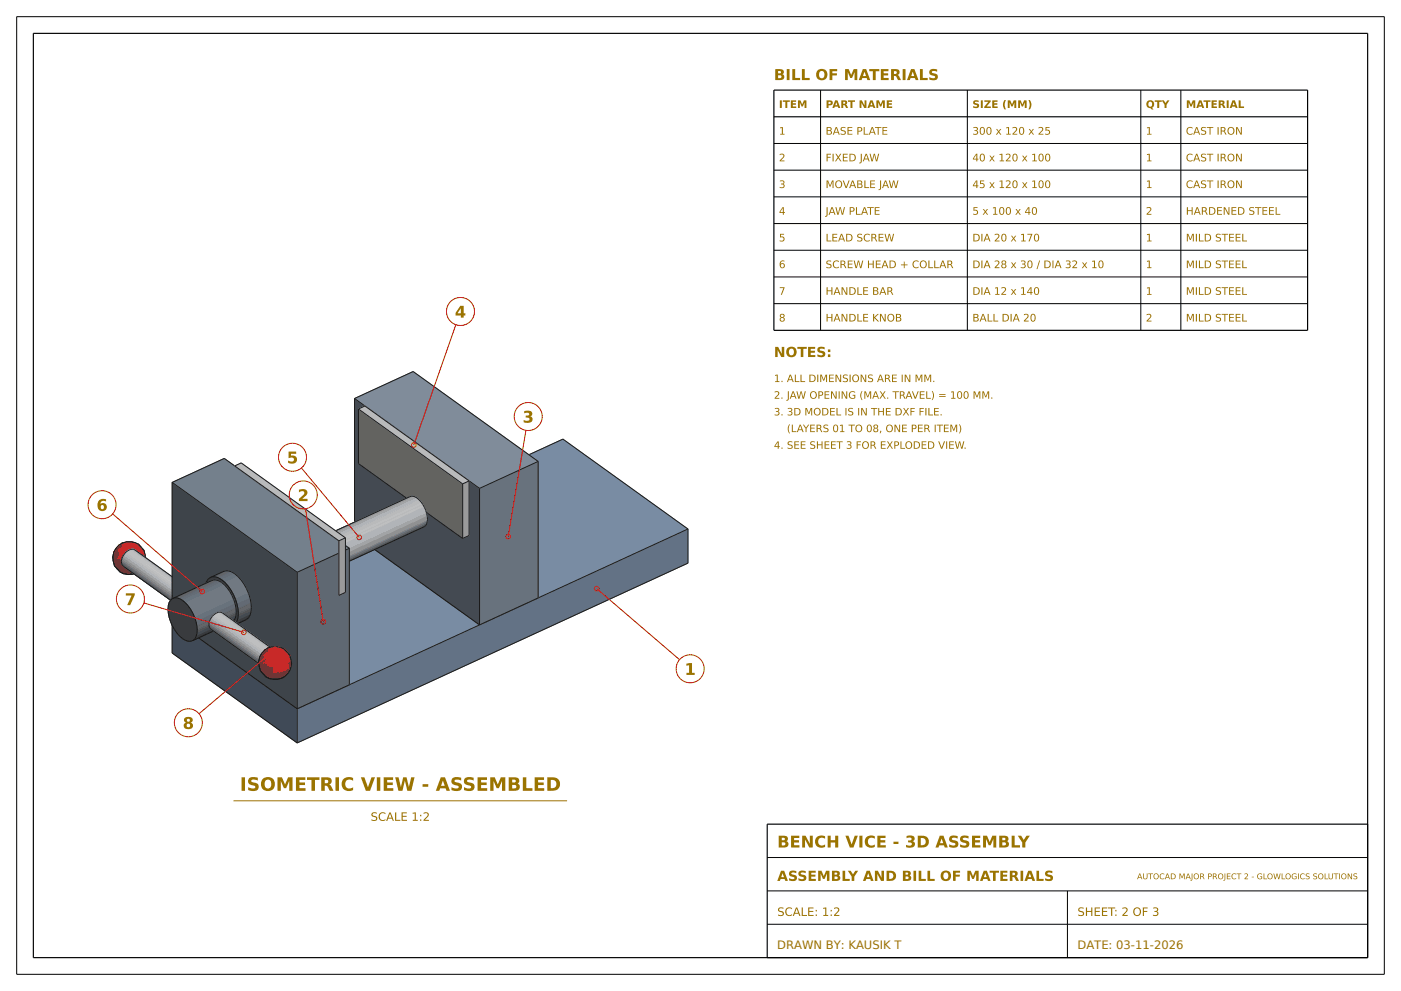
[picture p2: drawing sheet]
<svg xmlns="http://www.w3.org/2000/svg" width="420mm" height="297mm" viewBox="0 0 420 297" stroke-linecap="round" stroke-linejoin="round" font-family="sans-serif">
<path d="M51.6 185.5l37.5 26.9v10.2l-37.5-26.9z" fill="#404a57" stroke="#404a57" stroke-width=".3"/>
<path d="M89.1 212.4l117.1-53.9v10.3l-117.1 53.8z" fill="#637285" stroke="#637285" stroke-width=".3"/>
<path d="M51.6 185.5l117.2-53.9 37.4 26.9-117.1 53.9z" fill="#798ca3" stroke="#798ca3" stroke-width=".3"/>
<g fill="none" stroke="#1a1a1a" stroke-width=".3">
<path d="M106.3 119.4l37.5 27M106.3 119.4v40.9l37.5 27v-40.9M106.3 119.4l17.6-8 37.4 26.9M70.4 139.6l1.9-.9 31.2 22.5M107.5 122.6l31.2 22.4M107.5 122.6v16.3l31.2 22.5M109.4 121.7l-1.9 .9M161.3 138.3v40.9M161.3 138.3l-17.5 8.1M51.6 144.6v51.1l37.5 26.9M51.6 144.6l37.5 26.9M51.6 144.6l15.6-7.2 37.5 26.9"/>
<path d="M138.7 145v16.4M138.7 145l1.9-.9v16.4l-1.9 .9M206.2 158.5l-37.4-26.9-117.2 53.9 37.5 26.9M206.2 158.5v10.3l-117.1 53.8M206.2 158.5l-117.1 53.9M51.7 179.4a3.3 3.3 0 0 1 3.9 1.3 11.3 11.3 0 0 1 3.2 10.1l-1 1.2M51.7 179.4l11.7-5.4a3.3 3.3 0 0 1 3.9 1.3 11.3 11.3 0 0 1 3.2 10.1l-1 1.2-11.7 5.4M51.7 179.4a5 5 0 0 0-1 5.6 9.8 9.8 0 0 0 5.7 7.2l1.4-.2M57.9 177.3a2.95 2.95 0 0 1-.8 4.4l-1.3 .8-1.2-.2M57.9 177.3l-17.5-12.5a3.4 3.4 0 0 0-4 3.1v.9l.7 1 17.5 12.5M57.9 177.3a3.4 3.4 0 0 0-4 3.1v1l.7 .9M62.9 173.1a3.3 3.3 0 0 1 3.6 .6 13.5 13.5 0 0 1 4.9 11.4l-.3 1-1.1 1.4"/>
<path d="M62.9 173.1l3.9-1.8a3.3 3.3 0 0 1 3.6 .7 13.5 13.5 0 0 1 4.9 11.3l-.8 1.8-.6 .6-3.9 1.8M62.9 173.1a5.8 5.8 0 0 0-1.1 6.4 12.8 12.8 0 0 0 5.6 7.9l1.8 .3 .8-.2M83.8 166.8a2.96 2.96 0 0 1 3.4 1.6 7.7 7.7 0 0 1 1.7 6.6l-.7 .8M83.8 166.8l39-17.9a2.96 2.96 0 0 1 3.4 1.5 7.7 7.7 0 0 1 1.7 6.6l-.7 .8-39 18M83.8 166.8a3.6 3.6 0 0 0-.7 4 7 7 0 0 0 4.1 5.2l1-.2M89.1 171.5v51.1M101.6 162.1l1.9-.9v16.4l-1.9 .8zM104.7 164.3v40.9l-15.6 7.2M104.7 164.3l-15.6 7.2M84.1 196.2l-17.5-12.6a3.4 3.4 0 0 0-3.9 3.1v1l.6 .9 17.5 12.6M84.1 196.2a2.95 2.95 0 0 1-.7 4.4l-1.4 .7-1.2-.1M84.1 196.2a3.4 3.4 0 0 0-3.9 3.1v.9l.6 1"/>
<circle cx="38.7" cy="167.3" r="5"/>
<circle cx="82.4" cy="198.7" r="5"/>
</g>
<path d="M106.3 119.4l37.5 27v40.9l-37.5-27z" fill="#444a52" stroke="#444a52" stroke-width=".3"/>
<path d="M143.8 146.4l17.5-8.1v40.9l-17.5 8.1z" fill="#68727d" stroke="#68727d" stroke-width=".3"/>
<path d="M106.3 119.4l17.6-8 37.4 26.9-17.5 8.1z" fill="#808c9a" stroke="#808c9a" stroke-width=".3"/>
<path d="M107.5 122.6l31.2 22.4v16.4l-31.2-22.5z" fill="#636360" stroke="#636360" stroke-width=".3"/>
<g fill="#989894" stroke="#989894" stroke-width=".3">
<path d="M138.7 145l1.9-.9v16.4l-1.9 .9z"/>
<path d="M101.6 162.1l1.9-.9v16.4l-1.9 .8z"/>
</g>
<g fill="#babab6" stroke="#babab6" stroke-width=".3">
<path d="M107.5 122.6l1.9-.9 31.2 22.4-1.9 .9z"/>
<path d="M70.4 139.6l1.9-.9 31.2 22.5-1.9 .9z"/>
</g>
<path d="M89.1 173.6l39-18v.8l-39.1 17.9z" fill="#808489" stroke="#808489" stroke-width=".3"/>
<g fill="#595b5f" stroke="#595b5f" stroke-width=".3">
<path d="M86 171.3l3.1 2.3-.1 .7z"/>
<path d="M86 171.3l3 3-.1 .7z"/>
<path d="M86 171.3l2.9 3.7-.3 .5z"/>
<path d="M86 171.3l2.6 4.2-.4 .3z"/>
<path d="M86 171.3l2.2 4.5-.5 .2z"/>
<path d="M86 171.3l1.7 4.7h-.5z"/>
<path d="M86 171.3l1.2 4.7-.6-.2z"/>
<path d="M86 171.3l.6 4.5-.6-.4z"/>
<path d="M86 171.3v4.1l-.6-.5z"/>
<path d="M86 171.3l-.6 3.6-.6-.7z"/>
<path d="M86 171.3l-1.2 2.9-.6-.7z"/>
<path d="M83.8 172.6l2.2-1.3-1.8 2.2z"/>
<path d="M83.4 171.7l2.6-.4-2.2 1.3z"/>
<path d="M83.1 170.8l2.9 .5-2.6 .4z"/>
<path d="M82.9 169.9l3.1 1.4-2.9-.5z"/>
<path d="M82.9 169.1l3.1 2.2-3.1-1.4z"/>
<path d="M82.9 168.3l3.1 3-3.1-2.2z"/>
<path d="M83.1 167.7l2.9 3.6-3.1-3z"/>
<path d="M83.4 167.2l2.6 4.1-2.9-3.6z"/>
<path d="M83.4 167.2l.4-.4 2.2 4.5z"/>
<path d="M83.8 166.8l.4-.1 1.8 4.6z"/>
<path d="M84.2 166.7h.6l1.2 4.6z"/>
<path d="M84.8 166.7l.6 .2 .6 4.4z"/>
<path d="M85.4 166.9l.6 .3v4.1z"/>
<path d="M86 167.2l.6 .5-.6 3.6z"/>
<path d="M86.6 167.7l.6 .7-1.2 2.9z"/>
<path d="M87.2 168.4l.5 .8-1.7 2.1z"/>
<path d="M87.7 169.2l.5 .8-2.2 1.3z"/>
<path d="M86 171.3l2.2-1.3 .4 .9z"/>
<path d="M86 171.3l2.6-.4 .3 .9z"/>
<path d="M86 171.3l2.9 .5 .1 .9z"/>
<path d="M86 171.3l3 1.4 .1 .9z"/>
</g>
<path d="M89 174.3l39.1-17.9-.2 .6-39 18z" fill="#6e7175" stroke="#6e7175" stroke-width=".3"/>
<path d="M88.9 175l39-18-.3 .5-39 18z" fill="#5a5d61" stroke="#5a5d61" stroke-width=".3"/>
<path d="M88.2 175.8l39.4-18.3z" fill="#535558" stroke="#535558" stroke-width=".3"/>
<path d="M83.8 166.8l39.5-18.1z" fill="#72757a" stroke="#72757a" stroke-width=".3"/>
<path d="M84.2 166.7l39.1-18h.5l-39 18z" fill="#84888d" stroke="#84888d" stroke-width=".3"/>
<path d="M84.8 166.7l39-18 .6 .2-39 18z" fill="#94989f" stroke="#94989f" stroke-width=".3"/>
<path d="M85.4 166.9l39-18 .6 .4-39 17.9z" fill="#a2a6ad" stroke="#a2a6ad" stroke-width=".3"/>
<path d="M86 167.2l39-17.9 .6 .5-39 17.9z" fill="#adb1b9" stroke="#adb1b9" stroke-width=".3"/>
<path d="M86.6 167.7l39-17.9 .6 .6-39 18z" fill="#b4b9c0" stroke="#b4b9c0" stroke-width=".3"/>
<path d="M87.2 168.4l39-18 .6 .8-39.1 18z" fill="#b7bcc4" stroke="#b7bcc4" stroke-width=".3"/>
<path d="M87.7 169.2l39.1-18 .4 .9-39 17.9z" fill="#b7bcc3" stroke="#b7bcc3" stroke-width=".3"/>
<path d="M88.2 170l39-17.9 .4 .8-39 18z" fill="#b2b7bf" stroke="#b2b7bf" stroke-width=".3"/>
<path d="M88.6 170.9l39-18 .3 1-39 17.9z" fill="#aaafb6" stroke="#aaafb6" stroke-width=".3"/>
<path d="M88.9 171.8l39-17.9 .2 .9-39.1 17.9z" fill="#9fa4aa" stroke="#9fa4aa" stroke-width=".3"/>
<path d="M89 172.7l39.1-17.9v.8l-39 18z" fill="#91959b" stroke="#91959b" stroke-width=".3"/>
<g fill="#5a1917" stroke="#5a1917" stroke-width=".3">
<path d="M35.1 170.5l1.4 .7 .5 .7-1-.5z"/>
<path d="M36.5 171.2l1.7 .3 .1 .7-1.3-.3z"/>
<path d="M38.2 171.5l1.8-.1-.3 .7-1.4 .1z"/>
<path d="M40 171.4l1.6-.5-.7 .9-1.2 .3z"/>
<path d="M41.6 170.9l1.2-.8-1.9 1.7z"/>
<path d="M33.9 168.1l.9 1 .3 1.4-.8-.9z"/>
<path d="M34.8 169.1l1.5 .7 .2 1.4-1.4-.7z"/>
<path d="M34.1 165.4l.2 1-.4 1.7-.1-1.1z"/>
<path d="M78.9 201.9l1.3 .7 .6 .8-1.1-.5z"/>
<path d="M80.2 202.6l1.8 .3 .1 .7-1.3-.2z"/>
<path d="M82 202.9l1.8-.1-.4 .7-1.3 .1z"/>
<path d="M83.8 202.8l1.6-.5-.7 .9-1.3 .3z"/>
<path d="M85.4 202.3l1.1-.7-1.8 1.6z"/>
<path d="M77.7 199.5l.9 1 .3 1.4-.9-.9z"/>
<path d="M78.6 200.5l1.5 .7 .1 1.4-1.3-.7z"/>
<path d="M77.9 196.8l.1 1.1-.3 1.6-.2-1.1z"/>
</g>
<g fill="#6d1f1c" stroke="#6d1f1c" stroke-width=".3">
<path d="M36.3 169.8l1.9 .3v1.4l-1.7-.3z"/>
<path d="M80.1 201.2l1.8 .4 .1 1.3-1.8-.3z"/>
</g>
<g fill="#7b2320" stroke="#7b2320" stroke-width=".3">
<path d="M38.2 170.1l1.9-.1-.1 1.4-1.8 .1z"/>
<path d="M81.9 201.6l2-.1-.1 1.3-1.8 .1z"/>
</g>
<g fill="#822521" stroke="#822521" stroke-width=".3">
<path d="M40.1 170l1.8-.5-.3 1.4-1.6 .5z"/>
<path d="M83.9 201.5l1.7-.6-.2 1.4-1.6 .5z"/>
</g>
<g fill="#7f2421" stroke="#7f2421" stroke-width=".3">
<path d="M41.9 169.5l1.2-.8-.3 1.4-1.2 .8z"/>
<path d="M85.6 200.9l1.2-.8-.3 1.5-1.1 .7z"/>
</g>
<g fill="#74211e" stroke="#74211e" stroke-width=".3">
<path d="M43.7 167.6l-.4 1.5-.5 1 .3-1.4z"/>
<path d="M87.4 199l-.3 1.6-.6 1 .3-1.5z"/>
</g>
<g fill="#671d1a" stroke="#671d1a" stroke-width=".3">
<path d="M34.3 166.4l.8 1-.3 1.7-.9-1z"/>
<path d="M78 197.9l.9 .9-.3 1.7-.9-1z"/>
</g>
<g fill="#7d2320" stroke="#7d2320" stroke-width=".3">
<path d="M35.1 167.4l1.4 .6-.2 1.8-1.5-.7z"/>
<path d="M78.9 198.8l1.3 .7-.1 1.7-1.5-.7z"/>
</g>
<g fill="#912925" stroke="#912925" stroke-width=".3">
<path d="M36.5 168l1.7 .3v1.8l-1.9-.3z"/>
<path d="M80.2 199.5l1.8 .3-.1 1.8-1.8-.4z"/>
</g>
<g fill="#9f2d29" stroke="#9f2d29" stroke-width=".3">
<path d="M38.2 168.3h1.8l.1 1.7-1.9 .1z"/>
<path d="M82 199.8l1.8-.1 .1 1.8-2 .1z"/>
</g>
<g fill="#a52f2a" stroke="#a52f2a" stroke-width=".3">
<path d="M40 168.3l1.6-.5 .3 1.7-1.8 .5z"/>
<path d="M83.8 199.7l1.6-.5 .2 1.7-1.7 .6z"/>
</g>
<g fill="#a22e2a" stroke="#a22e2a" stroke-width=".3">
<path d="M41.6 167.8l1.2-.8 .3 1.7-1.2 .8z"/>
<path d="M42.1 163.8l1.1 1.2 .1 1-1-1.4z"/>
<path d="M85.4 199.2l1.1-.8 .3 1.7-1.2 .8z"/>
<path d="M85.9 195.2l1 1.2 .2 1-1.1-1.4z"/>
</g>
<g fill="#972b27" stroke="#972b27" stroke-width=".3">
<path d="M43.3 166l.4 1.6-.6 1.1-.3-1.7z"/>
<path d="M87.1 197.4l.3 1.6-.6 1.1-.3-1.7z"/>
</g>
<g fill="#852622" stroke="#852622" stroke-width=".3">
<path d="M43.2 165l.5 2.6z"/>
<path d="M86.9 196.4l.5 2.6z"/>
</g>
<g fill="#661d1a" stroke="#661d1a" stroke-width=".3">
<path d="M35.6 163.4l-1.5 2 .6-1z"/>
<path d="M79.4 194.8l-1.5 2 .5-.9z"/>
</g>
<g fill="#76211e" stroke="#76211e" stroke-width=".3">
<path d="M35.2 164.2l.1 .7-1 1.5-.2-1z"/>
<path d="M79 195.6l.1 .8-1.1 1.5-.1-1.1z"/>
</g>
<g fill="#882623" stroke="#882623" stroke-width=".3">
<path d="M35.3 164.9l.7 .8-.9 1.7-.8-1z"/>
<path d="M37.8 162.4h1.3z"/>
<path d="M79.1 196.4l.6 .7-.8 1.7-.9-.9z"/>
<path d="M81.5 193.9l1.4-.1z"/>
</g>
<g fill="#9b2c28" stroke="#9b2c28" stroke-width=".3">
<path d="M36 165.7l1 .5-.5 1.8-1.4-.6z"/>
<path d="M39.7 162.5l.7 .1 1.1 .5z"/>
<path d="M79.7 197.1l1.1 .5-.6 1.9-1.3-.7z"/>
<path d="M83.4 194h.8l1 .5z"/>
</g>
<g fill="#ac312c" stroke="#ac312c" stroke-width=".3">
<path d="M37 166.2l1.3 .2-.1 1.9-1.7-.3z"/>
<path d="M38.9 162.4l.8 .1-1 .7z"/>
<path d="M80.8 197.6l1.3 .2-.1 2-1.8-.3z"/>
<path d="M82.7 193.8l.7 .2-.9 .6z"/>
</g>
<g fill="#b8342f" stroke="#b8342f" stroke-width=".3">
<path d="M38.3 166.4l1.4-.1 .3 2h-1.8z"/>
<path d="M82.1 197.8h1.3l.4 1.9-1.8 .1z"/>
</g>
<g fill="#bd3531" stroke="#bd3531" stroke-width=".3">
<path d="M39.7 166.3l1.2-.3 .7 1.8-1.6 .5z"/>
<path d="M83.4 197.8l1.3-.4 .7 1.8-1.6 .5z"/>
</g>
<g fill="#bb3530" stroke="#bb3530" stroke-width=".3">
<path d="M40.9 166l.9-.6 1 1.6-1.2 .8z"/>
<path d="M37.8 164.5l.7 .1-.2 1.8-1.3-.2z"/>
<path d="M38.7 163.2l-.2 1.4-.7-.1z"/>
<path d="M84.7 197.4l.9-.6 .9 1.6-1.1 .8z"/>
<path d="M81.5 195.9l.8 .1-.2 1.8-1.3-.2z"/>
<path d="M82.5 194.6l-.2 1.4-.8-.1z"/>
</g>
<g fill="#b2322e" stroke="#b2322e" stroke-width=".3">
<path d="M42.3 164.6l1 1.4-.5 1-1-1.6z"/>
<path d="M86 196l1.1 1.4-.6 1-.9-1.6z"/>
</g>
<g fill="#902925" stroke="#902925" stroke-width=".3">
<path d="M41.5 163.1l1.7 1.9z"/>
<path d="M38.9 162.4l1.5 .2z"/>
<path d="M85.2 194.5l1.7 1.9z"/>
<path d="M82.7 193.8l1.5 .2z"/>
</g>
<g fill="#842522" stroke="#842522" stroke-width=".3">
<path d="M36.5 162.8l1.7-.4z"/>
<path d="M80.3 194.2l1.6-.3z"/>
</g>
<g fill="#862622" stroke="#862622" stroke-width=".3">
<path d="M35.6 163.4l.9-.6 1-.2z"/>
<path d="M79.4 194.8l.9-.6 1-.1z"/>
</g>
<g fill="#8c2824" stroke="#8c2824" stroke-width=".3">
<path d="M35.6 163.4l1.5-.4-.3 .4-1.6 .8z"/>
<path d="M79.4 194.8l1.4-.4-.2 .4-1.6 .8z"/>
</g>
<g fill="#972a27" stroke="#972a27" stroke-width=".3">
<path d="M35.2 164.2l1.6-.8 .1 .4-1.6 1.1z"/>
<path d="M79 195.6l1.6-.8v.4l-1.5 1.2z"/>
</g>
<g fill="#a32e2a" stroke="#a32e2a" stroke-width=".3">
<path d="M35.3 164.9l1.6-1.1 .3 .4-1.2 1.5z"/>
<path d="M79.1 196.4l1.5-1.2 .4 .4-1.3 1.5z"/>
</g>
<g fill="#b0322d" stroke="#b0322d" stroke-width=".3">
<path d="M37.2 164.2l.6 .3-.8 1.7-1-.5z"/>
<path d="M38.7 163.2l1-.7 .5 .3z"/>
<path d="M81 195.6l.5 .3-.7 1.7-1.1-.5z"/>
<path d="M82.5 194.6l.9-.6 .6 .2z"/>
</g>
<g fill="#c33732" stroke="#c33732" stroke-width=".3">
<path d="M38.5 164.6h.8l.4 1.7-1.4 .1z"/>
<path d="M82.3 196h.7l.4 1.8h-1.3z"/>
</g>
<g fill="#c73833" stroke="#c73833" stroke-width=".3">
<path d="M39.3 164.6l.6-.2 1 1.6-1.2 .3z"/>
<path d="M83 196l.7-.2 1 1.6-1.3 .4z"/>
</g>
<g fill="#c53833" stroke="#c53833" stroke-width=".3">
<path d="M39.9 164.4l.5-.4 1.4 1.4-.9 .6z"/>
<path d="M83.7 195.8l.4-.3 1.5 1.3-.9 .6z"/>
</g>
<g fill="#bf3631" stroke="#bf3631" stroke-width=".3">
<path d="M40.6 163.6l1.7 1-.5 .8-1.4-1.4z"/>
<path d="M38.7 163.2l1.2 1.2-.6 .2z"/>
<path d="M38.7 163.2l1.7 .8-.5 .4z"/>
<path d="M84.4 195l1.6 1-.4 .8-1.5-1.3z"/>
<path d="M82.5 194.6l1.2 1.2-.7 .2z"/>
<path d="M82.5 194.6l1.6 .9-.4 .3z"/>
</g>
<g fill="#b5332e" stroke="#b5332e" stroke-width=".3">
<path d="M40.6 163.2l1.5 .6 .2 .8-1.7-1z"/>
<path d="M38.7 163.2l1.5-.4 .4 .4z"/>
<path d="M84.3 194.6l1.6 .6 .1 .8-1.6-1z"/>
<path d="M82.5 194.6l1.5-.4 .3 .4z"/>
</g>
<g fill="#a82f2b" stroke="#a82f2b" stroke-width=".3">
<path d="M40.2 162.8l1.3 .3 .6 .7-1.5-.6z"/>
<path d="M37.5 162.6l.7-.2 .5 .8z"/>
<path d="M84 194.2l1.2 .3 .7 .7-1.6-.6z"/>
<path d="M81.3 194.1l.6-.2 .6 .7z"/>
</g>
<g fill="#a9302b" stroke="#a9302b" stroke-width=".3">
<path d="M38.2 162.4h.7l-.2 .8z"/>
<path d="M37.1 163l.4-.4 1.2 .6z"/>
<path d="M81.9 193.9l.8-.1-.2 .8z"/>
<path d="M80.8 194.4l.5-.3 1.2 .5z"/>
</g>
<g fill="#ab302c" stroke="#ab302c" stroke-width=".3">
<path d="M37.1 163l1.6 .2-1.9 .2z"/>
<path d="M80.8 194.4l1.7 .2-1.9 .2z"/>
</g>
<g fill="#ae312d" stroke="#ae312d" stroke-width=".3">
<path d="M36.8 163.4l1.9-.2-1.8 .6z"/>
<path d="M80.6 194.8l1.9-.2-1.9 .6z"/>
</g>
<g fill="#b3322e" stroke="#b3322e" stroke-width=".3">
<path d="M36.9 163.8l1.8-.6-1.5 1z"/>
<path d="M80.6 195.2l1.9-.6-1.5 1z"/>
</g>
<g fill="#b7342f" stroke="#b7342f" stroke-width=".3">
<path d="M37.2 164.2l1.5-1-.9 1.3z"/>
<path d="M81 195.6l1.5-1-1 1.3z"/>
</g>
<g fill="#be3631" stroke="#be3631" stroke-width=".3">
<path d="M38.7 163.2l.6 1.4h-.8z"/>
<path d="M82.5 194.6l.5 1.4h-.7z"/>
</g>
<g fill="#bd3530" stroke="#bd3530" stroke-width=".3">
<path d="M38.7 163.2l1.9 .4-.2 .4z"/>
<path d="M82.5 194.6l1.9 .4-.3 .5z"/>
</g>
<g fill="#b9342f" stroke="#b9342f" stroke-width=".3">
<path d="M38.7 163.2h1.9v.4z"/>
<path d="M82.5 194.6h1.8l.1 .4z"/>
</g>
<g fill="#9c9ea1" stroke="#9c9ea1" stroke-width=".3">
<path d="M56.2 179.8l2.4-1-.1 .5z"/>
<path d="M56.2 179.8l2.3-.5-.1 .5z"/>
<path d="M56.2 179.8h2.2l-.2 .5z"/>
<path d="M56.2 179.8l2 .5-.3 .5z"/>
<path d="M56.2 179.8l1.7 1-.4 .5z"/>
<path d="M56.2 179.8l1.3 1.5-.4 .4z"/>
<path d="M56.2 179.8l.9 1.9-.4 .3z"/>
<path d="M56.2 179.8l.5 2.2-.5 .3z"/>
<path d="M56.2 179.8v2.5l-.4 .2z"/>
<path d="M56.2 179.8l-.4 2.7h-.5z"/>
<path d="M56.2 179.8l-.9 2.7h-.4z"/>
<path d="M56.2 179.8l-1.3 2.7-.3-.2z"/>
<path d="M56.2 179.8l-1.6 2.5-.3-.2z"/>
<path d="M54.1 181.8l2.1-2-1.9 2.3z"/>
<path d="M53.9 181.4l2.3-1.6-2.1 2z"/>
<path d="M53.9 180.9l2.3-1.1-2.3 1.6z"/>
<path d="M53.9 180.4l2.3-.6-2.3 1.1z"/>
<path d="M54.1 179.9l2.1-.1-2.3 .6z"/>
<path d="M54.3 179.4l1.9 .4-2.1 .1z"/>
<path d="M54.6 178.9l1.6 .9-1.9-.4z"/>
<path d="M54.9 178.4l1.3 1.4-1.6-.9z"/>
<path d="M55.3 178l.9 1.8-1.3-1.4z"/>
<path d="M55.3 178l.5-.4 .4 2.2z"/>
<path d="M55.8 177.6l.4-.2v2.4z"/>
<path d="M56.2 177.4l.5-.2-.5 2.6z"/>
<path d="M56.7 177.2h.4l-.9 2.6z"/>
<path d="M57.1 177.2h.4l-1.3 2.6z"/>
<path d="M57.5 177.2l.4 .1-1.7 2.5z"/>
<path d="M57.9 177.3l.3 .3-2 2.2z"/>
<path d="M58.2 177.6l.2 .3-2.2 1.9z"/>
<path d="M56.2 179.8l2.2-1.9 .1 .4z"/>
<path d="M56.2 179.8l2.3-1.5 .1 .5z"/>
<path d="M82.5 198.7l2.3-1.1v.5z"/>
<path d="M82.5 198.7l2.3-.6-.2 .5z"/>
<path d="M82.5 198.7l2.1-.1-.2 .6z"/>
<path d="M82.5 198.7l1.9 .5-.3 .5z"/>
<path d="M82.5 198.7l1.6 1-.3 .4z"/>
<path d="M82.5 198.7l1.3 1.4-.4 .5z"/>
<path d="M82.5 198.7l.9 1.9-.5 .3z"/>
<path d="M82.5 198.7l.4 2.2-.4 .3z"/>
<path d="M82.5 198.7v2.5l-.5 .1z"/>
<path d="M82.5 198.7l-.5 2.6-.4 .1z"/>
<path d="M82.5 198.7l-.9 2.7-.4-.1z"/>
<path d="M82.5 198.7l-1.3 2.6-.4-.1z"/>
<path d="M82.5 198.7l-1.7 2.5-.3-.2z"/>
<path d="M80.3 200.6l2.2-1.9-2 2.3z"/>
<path d="M80.2 200.2l2.3-1.5-2.2 1.9z"/>
<path d="M80.1 199.8l2.4-1.1-2.3 1.5z"/>
<path d="M80.2 199.3l2.3-.6-2.4 1.1z"/>
<path d="M80.3 198.8l2.2-.1-2.3 .6z"/>
<path d="M80.5 198.2l2 .5-2.2 .1z"/>
<path d="M80.8 197.7l1.7 1-2-.5z"/>
<path d="M81.2 197.3l1.3 1.4-1.7-1z"/>
<path d="M81.6 196.8l.9 1.9-1.3-1.4z"/>
<path d="M81.6 196.8l.4-.3 .5 2.2z"/>
<path d="M82 196.5l.5-.3v2.5z"/>
<path d="M82.5 196.2l.4-.1-.4 2.6z"/>
<path d="M82.9 196.1l.5-.1-.9 2.7z"/>
<path d="M83.4 196l.4 .1-1.3 2.6z"/>
<path d="M83.8 196.1l.3 .1-1.6 2.5z"/>
<path d="M84.1 196.2l.3 .2-1.9 2.3z"/>
<path d="M84.4 196.4l.2 .4-2.1 1.9z"/>
<path d="M82.5 198.7l2.1-1.9 .2 .4z"/>
<path d="M82.5 198.7l2.3-1.5v.4z"/>
</g>
<g fill="#5e5f62" stroke="#5e5f62" stroke-width=".3">
<path d="M36.8 169.5l17.8 12.8z"/>
<path d="M36.6 169.2l17.7 12.9z"/>
<path d="M36.4 168.8l17.5 12.6 .2 .4-17.5-12.6z"/>
<path d="M36.4 168.4l17.5 12.5v.5l-17.5-12.6z"/>
<path d="M63 188.4l17.8 12.8z"/>
<path d="M62.8 188.1l17.7 12.9z"/>
<path d="M62.7 187.7l17.5 12.5 .1 .4-17.5-12.5z"/>
<path d="M62.6 187.2l17.5 12.6 .1 .4-17.5-12.5z"/>
</g>
<g fill="#6f7073" stroke="#6f7073" stroke-width=".3">
<path d="M36.4 167.9l17.5 12.5v.5l-17.5-12.5z"/>
<path d="M62.7 186.7l17.5 12.6-.1 .5-17.5-12.6z"/>
</g>
<g fill="#818386" stroke="#818386" stroke-width=".3">
<path d="M36.6 167.3l17.5 12.6-.2 .5-17.5-12.5z"/>
<path d="M62.8 186.2l17.5 12.6-.1 .5-17.5-12.6z"/>
</g>
<g fill="#929498" stroke="#929498" stroke-width=".3">
<path d="M36.8 166.8l17.5 12.6-.2 .5-17.5-12.6z"/>
<path d="M63 185.7l17.5 12.5-.2 .6-17.5-12.6z"/>
</g>
<g fill="#a1a3a7" stroke="#a1a3a7" stroke-width=".3">
<path d="M37.1 166.3l17.5 12.6-.3 .5-17.5-12.6z"/>
<path d="M63.3 185.2l17.5 12.5-.3 .5-17.5-12.5z"/>
</g>
<g fill="#aeb0b4" stroke="#aeb0b4" stroke-width=".3">
<path d="M37.4 165.8l17.5 12.6-.3 .5-17.5-12.6z"/>
<path d="M63.7 184.7l17.5 12.6-.4 .4-17.5-12.5z"/>
</g>
<g fill="#b7b9be" stroke="#b7b9be" stroke-width=".3">
<path d="M37.8 165.4l17.5 12.6-.4 .4-17.5-12.6z"/>
<path d="M64.1 184.3l17.5 12.5-.4 .5-17.5-12.6z"/>
</g>
<g fill="#bdbfc4" stroke="#bdbfc4" stroke-width=".3">
<path d="M37.8 165.4l.5-.3 17.5 12.5-.5 .4z"/>
<path d="M64.1 184.3l.4-.4 17.5 12.6-.4 .3z"/>
</g>
<g fill="#bfc1c6" stroke="#bfc1c6" stroke-width=".3">
<path d="M38.3 165.1l.4-.3 17.5 12.6-.4 .2z"/>
<path d="M64.5 183.9l.5-.2 17.5 12.5-.5 .3z"/>
</g>
<g fill="#bec0c5" stroke="#bec0c5" stroke-width=".3">
<path d="M38.7 164.8l.5-.1 17.5 12.5-.5 .2z"/>
<path d="M65 183.7l.4-.2 17.5 12.6-.4 .1z"/>
</g>
<g fill="#b9bbbf" stroke="#b9bbbf" stroke-width=".3">
<path d="M39.2 164.7l.4-.1 17.5 12.6h-.4z"/>
<path d="M65.4 183.5h.5l17.5 12.5-.5 .1z"/>
</g>
<g fill="#b0b2b6" stroke="#b0b2b6" stroke-width=".3">
<path d="M39.6 164.6h.4l17.5 12.6h-.4z"/>
<path d="M65.9 183.5h.4l17.5 12.6-.4-.1z"/>
</g>
<g fill="#a4a6aa" stroke="#a4a6aa" stroke-width=".3">
<path d="M40 164.6l17.9 12.7z"/>
<path d="M66.3 183.5l17.8 12.7z"/>
</g>
<path d="M51.6 144.6l37.5 26.9v40.9l-37.5-26.9z" fill="#3e444a" stroke="#3e444a" stroke-width=".3"/>
<path d="M89.1 171.5l15.6-7.2v40.9l-15.6 7.2z" fill="#5f6872" stroke="#5f6872" stroke-width=".3"/>
<path d="M51.6 144.6l15.6-7.2 37.5 26.9-15.6 7.2z" fill="#74808c" stroke="#74808c" stroke-width=".3"/>
<g fill="#50555d" stroke="#50555d" stroke-width=".3">
<path d="M71.5 183.9l3.9-1.8-.1 1.2-3.9 1.8z"/>
<path d="M59.1 188.8l11.7-5.4-.1 1.1-11.7 5.4z"/>
</g>
<g fill="#383b40" stroke="#383b40" stroke-width=".3">
<path d="M66.5 180.3l5 3.6-.1 1.2z"/>
<path d="M66.5 180.3l4.9 4.8-.3 1z"/>
<path d="M66.5 180.3l4.6 5.8-.5 .8z"/>
<path d="M66.5 180.3l4.1 6.6-.6 .6z"/>
<path d="M66.5 180.3l3.5 7.2-.8 .2z"/>
<path d="M66.5 180.3l2.7 7.4h-.8z"/>
<path d="M66.5 180.3l1.9 7.4-1-.3z"/>
<path d="M66.5 180.3l.9 7.1-.9-.6z"/>
<path d="M66.5 180.3v6.5l-1-.8z"/>
<path d="M66.5 180.3l-1 5.7-1-1z"/>
<path d="M66.5 180.3l-2 4.7-.8-1.3z"/>
<path d="M62.9 182.4l3.6-2.1-2.8 3.4z"/>
<path d="M62.3 180.9l4.2-.6-3.6 2.1z"/>
<path d="M61.8 179.5l4.7 .8-4.2 .6z"/>
<path d="M61.6 178l4.9 2.3-4.7-.8z"/>
<path d="M61.5 176.7l5 3.6-4.9-2.3z"/>
<path d="M61.6 175.5l4.9 4.8-5-3.6z"/>
<path d="M61.8 174.5l4.7 5.8-4.9-4.8z"/>
<path d="M62.3 173.7l4.2 6.6-4.7-5.8z"/>
<path d="M62.3 173.7l.6-.6 3.6 7.2z"/>
<path d="M62.9 173.1l.8-.2 2.8 7.4z"/>
<path d="M63.7 172.9h.8l2 7.4z"/>
<path d="M64.5 172.9l1 .3 1 7.1z"/>
<path d="M65.5 173.2l1 .5v6.6z"/>
<path d="M66.5 173.7l.9 .9-.9 5.7z"/>
<path d="M67.4 174.6l1 1-1.9 4.7z"/>
<path d="M68.4 175.6l.8 1.2-2.7 3.5z"/>
<path d="M69.2 176.8l.8 1.4-3.5 2.1z"/>
<path d="M66.5 180.3l3.5-2.1 .6 1.4z"/>
<path d="M66.5 180.3l4.1-.7 .5 1.5z"/>
<path d="M66.5 180.3l4.6 .8 .3 1.4z"/>
<path d="M66.5 180.3l4.9 2.2 .1 1.4z"/>
<path d="M54.7 185.7l4.4 3.1-.1 1.1z"/>
<path d="M54.7 185.7l4.3 4.2-.2 .9z"/>
<path d="M54.7 185.7l4.1 5.1-.4 .7z"/>
<path d="M54.7 185.7l3.7 5.8-.6 .5z"/>
<path d="M54.7 185.7l3.1 6.3-.6 .2z"/>
<path d="M54.7 185.7l2.5 6.5h-.8z"/>
<path d="M54.7 185.7l1.7 6.5-.8-.3z"/>
<path d="M54.7 185.7l.9 6.2-.9-.5z"/>
<path d="M54.7 185.7v5.7l-.8-.7z"/>
<path d="M54.7 185.7l-.8 5-.8-.9z"/>
<path d="M54.7 185.7l-1.6 4.1-.8-1.1z"/>
<path d="M51.7 187.5l3-1.8-2.4 3z"/>
<path d="M51.1 186.3l3.6-.6-3 1.8z"/>
<path d="M50.7 185l4 .7-3.6 .6z"/>
<path d="M50.5 183.7l4.2 2-4-.7z"/>
<path d="M50.4 182.5l4.3 3.2-4.2-2z"/>
<path d="M50.5 181.5l4.2 4.2-4.3-3.2z"/>
<path d="M50.7 180.6l4 5.1-4.2-4.2z"/>
<path d="M51.1 179.9l3.6 5.8-4-5.1z"/>
<path d="M51.1 179.9l.6-.5 3 6.3z"/>
<path d="M51.7 179.4l.6-.2 2.4 6.5z"/>
<path d="M52.3 179.2h.8l1.6 6.5z"/>
<path d="M53.1 179.2l.8 .3 .8 6.2z"/>
<path d="M53.9 179.5l.8 .5v5.7z"/>
<path d="M54.7 180l.9 .7-.9 5z"/>
<path d="M55.6 180.7l.8 .9-1.7 4.1z"/>
<path d="M56.4 181.6l.8 1.1-2.5 3z"/>
<path d="M57.2 182.7l.6 1.2-3.1 1.8z"/>
<path d="M54.7 185.7l3.1-1.8 .6 1.2z"/>
<path d="M54.7 185.7l3.7-.6 .4 1.3z"/>
<path d="M54.7 185.7l4.1 .7 .2 1.2z"/>
<path d="M54.7 185.7l4.3 1.9 .1 1.2z"/>
</g>
<g fill="#45494f" stroke="#45494f" stroke-width=".3">
<path d="M71.4 185.1l3.9-1.8-.3 1-3.9 1.8z"/>
<path d="M59 189.9l11.7-5.4-.2 .9-11.7 5.4z"/>
</g>
<g fill="#383c41" stroke="#383c41" stroke-width=".3">
<path d="M71.1 186.1l3.9-1.8-.5 .8-3.9 1.8z"/>
<path d="M58.8 190.8l11.7-5.4-.4 .7-11.7 5.4z"/>
</g>
<g fill="#34373c" stroke="#34373c" stroke-width=".3">
<path d="M70 187.5l.6-.6 3.9-1.8-.6 .6z"/>
<path d="M57.8 192l.6-.5 11.7-5.4-.6 .5z"/>
</g>
<g fill="#474c52" stroke="#474c52" stroke-width=".3">
<path d="M62.9 173.1l4.7-2z"/>
<path d="M51.7 179.4l12.3-5.6z"/>
</g>
<g fill="#53585f" stroke="#53585f" stroke-width=".3">
<path d="M63.7 172.9l3.9-1.8h.8l-3.9 1.8z"/>
<path d="M52.3 179.2l11.7-5.4h.8l-11.7 5.4z"/>
</g>
<g fill="#5d636b" stroke="#5d636b" stroke-width=".3">
<path d="M64.5 172.9l3.9-1.8 1 .3-3.9 1.8z"/>
<path d="M53.1 179.2l11.7-5.4 .8 .3-11.7 5.4z"/>
</g>
<g fill="#656c75" stroke="#656c75" stroke-width=".3">
<path d="M65.5 173.2l3.9-1.8 1 .6-3.9 1.7z"/>
<path d="M53.9 179.5l11.7-5.4 .9 .5-11.8 5.4z"/>
</g>
<g fill="#6c737d" stroke="#6c737d" stroke-width=".3">
<path d="M66.5 173.7l3.9-1.7 .9 .8-3.9 1.8z"/>
<path d="M54.7 180l11.8-5.4 .8 .7-11.7 5.4z"/>
</g>
<g fill="#707882" stroke="#707882" stroke-width=".3">
<path d="M67.4 174.6l3.9-1.8 1 1-3.9 1.8z"/>
<path d="M55.6 180.7l11.7-5.4 .8 .9-11.7 5.4z"/>
</g>
<g fill="#727a84" stroke="#727a84" stroke-width=".3">
<path d="M68.4 175.6l3.9-1.8 .8 1.3-3.9 1.7z"/>
<path d="M69.2 176.8l3.9-1.7 .8 1.3-3.9 1.8z"/>
<path d="M56.4 181.6l11.7-5.4 .8 1.1-11.7 5.4z"/>
<path d="M57.2 182.7l11.7-5.4 .6 1.2-11.7 5.4z"/>
</g>
<g fill="#6f7781" stroke="#6f7781" stroke-width=".3">
<path d="M70 178.2l3.9-1.8 .6 1.4-3.9 1.8z"/>
<path d="M57.8 183.9l11.7-5.4 .6 1.2-11.7 5.4z"/>
</g>
<g fill="#6b727b" stroke="#6b727b" stroke-width=".3">
<path d="M70.6 179.6l3.9-1.8 .5 1.5-3.9 1.8z"/>
<path d="M58.4 185.1l11.7-5.4 .4 1.3-11.7 5.4z"/>
</g>
<g fill="#636a73" stroke="#636a73" stroke-width=".3">
<path d="M71.1 181.1l3.9-1.8 .3 1.4-3.9 1.8z"/>
<path d="M58.8 186.4l11.7-5.4 .2 1.3-11.7 5.3z"/>
</g>
<g fill="#5b6169" stroke="#5b6169" stroke-width=".3">
<path d="M71.4 182.5l3.9-1.8 .1 1.4-3.9 1.8z"/>
<path d="M59 187.6l11.7-5.3 .1 1.1-11.7 5.4z"/>
</g>
<path d="M10 10h400v277h-400zM232 27h160v72h-160zM232 35h160M410 247h-180v40" fill="none" stroke="#000" stroke-width=".35"/>
<g fill="none" stroke="#000" stroke-width=".3">
<path d="M5 5h410v287h-410zM246 27v72M290 27v72M342 27v72M354 27v72M232 43h160M232 51h160M232 59h160M232 67h160M232 75h160M232 83h160M232 91h160"/>
<path d="M230 257h180M230 277h180M230 267h180M320 267v20"/>
</g>
<g fill="none" stroke="#d40000" stroke-width=".3">
<path d="M136.7 97.3l-12.7 36.1M157.7 129l-5.3 31.8M33.8 154l26.8 23.3M90.4 140.3l17.3 20.7M91.6 152.5l5.3 33.8M152.8 160.3h.1M152.8 160.3a.7 .7 0 0 0-1 .1 .7 .7 0 0 0 0 .9 .7 .7 0 0 0 1 .1M152.8 160.3l.3 .5-.3 .5M152.8 161.3v.1M178.3 176a.7 .7 0 0 0 .1 .9 .7 .7 0 0 0 1 0 .7 .7 0 0 0 .1-.9M178.4 175.9l.5-.2 .5 .2M178.4 175.9l-.1 .1"/>
<path d="M178.9 176.4l24.8 21.3M179.4 175.9l.1 .1M43.1 180.7l30 8.8M82.5 194.6l-22.8 19.3"/>
<circle cx="138" cy="93.4" r="4.2"/>
<circle cx="87.7" cy="137" r="4.2"/>
<circle cx="124" cy="133.4" r=".7"/>
<circle cx="158.4" cy="124.8" r="4.2"/>
<circle cx="30.6" cy="151.3" r="4.2"/>
<circle cx="90.9" cy="148.3" r="4.2"/>
<circle cx="39.1" cy="179.5" r="4.2"/>
<circle cx="60.6" cy="177.3" r=".7"/>
<circle cx="107.7" cy="161" r=".7"/>
<circle cx="73.1" cy="189.5" r=".7"/>
<circle cx="82.5" cy="194.6" r=".7"/>
<circle cx="96.9" cy="186.3" r=".7"/>
<circle cx="56.5" cy="216.6" r="4.2"/>
<circle cx="206.9" cy="200.4" r="4.2"/>
</g>
<path d="M70 240h100" fill="none" stroke="#9a7400" stroke-width=".3"/>
<g fill="#fff" stroke="#fff" stroke-width=".35">
<path d="M232.6 280.7h45.5v4.9h-45.5z"/>
<path d="M322.6 280.7h32.2v4.9h-32.2z"/>
</g>
<text font-size="5.6" fill="#9a7400" x="71.9" y="237">ISOMETRIC VIEW - ASSEMBLED</text>
<g font-size="4.9" fill="#9a7400">
<text x="136.4" y="95.2">4</text>
<text x="156.7" y="126.7">3</text>
<text x="86" y="138.9">5</text>
<text x="28.9" y="153.1">6</text>
<text x="89.2" y="150.2">2</text>
<text x="37.4" y="181.4">7</text>
<text x="205.2" y="202.3">1</text>
<text x="54.8" y="218.5">8</text>
<text x="233" y="254">BENCH VICE - 3D ASSEMBLY</text>
</g>
<text font-size="4.5" fill="#9a7400" x="232" y="24">BILL OF MATERIALS</text>
<g font-size="4.2" fill="#9a7400">
<text x="232" y="107">NOTES:</text>
<text x="233" y="264">ASSEMBLY AND BILL OF MATERIALS</text>
</g>
<g font-size="3.5" fill="#9a7400">
<text x="111.1" y="246">SCALE 1:2</text>
<text x="233" y="274.5">SCALE: 1:2</text>
<text x="323" y="274.5">SHEET: 2 OF 3</text>
<text x="233" y="284.5">DRAWN BY: KAUSIK T</text>
<text x="323" y="284.5">DATE: 03-11-2026</text>
</g>
<g font-size="3.1" fill="#9a7400">
<text x="233.5" y="32.4">ITEM</text>
<text x="247.5" y="32.4">PART NAME</text>
<text x="291.5" y="32.4">SIZE (MM)</text>
<text x="343.5" y="32.4">QTY</text>
<text x="355.5" y="32.4">MATERIAL</text>
<text x="233.5" y="40.4">1</text>
<text x="247.5" y="40.4">BASE PLATE</text>
<text x="291.5" y="40.4">300 x 120 x 25</text>
<text x="343.5" y="40.4">1</text>
<text x="355.5" y="40.4">CAST IRON</text>
<text x="233.5" y="48.4">2</text>
<text x="247.5" y="48.4">FIXED JAW</text>
<text x="291.5" y="48.4">40 x 120 x 100</text>
<text x="343.5" y="48.4">1</text>
<text x="355.5" y="48.4">CAST IRON</text>
<text x="233.5" y="56.4">3</text>
<text x="247.5" y="56.4">MOVABLE JAW</text>
<text x="291.5" y="56.4">45 x 120 x 100</text>
<text x="343.5" y="56.4">1</text>
<text x="355.5" y="56.4">CAST IRON</text>
<text x="233.5" y="64.4">4</text>
<text x="247.5" y="64.4">JAW PLATE</text>
<text x="291.5" y="64.4">5 x 100 x 40</text>
<text x="343.5" y="64.4">2</text>
<text x="355.5" y="64.4">HARDENED STEEL</text>
<text x="233.5" y="72.4">5</text>
<text x="247.5" y="72.4">LEAD SCREW</text>
<text x="291.5" y="72.4">DIA 20 x 170</text>
<text x="343.5" y="72.4">1</text>
<text x="355.5" y="72.4">MILD STEEL</text>
<text x="233.5" y="80.4">6</text>
<text x="247.5" y="80.4">SCREW HEAD + COLLAR</text>
<text x="291.5" y="80.4">DIA 28 x 30 / DIA 32 x 10</text>
<text x="343.5" y="80.4">1</text>
<text x="355.5" y="80.4">MILD STEEL</text>
<text x="233.5" y="88.4">7</text>
<text x="247.5" y="88.4">HANDLE BAR</text>
<text x="291.5" y="88.4">DIA 12 x 140</text>
<text x="343.5" y="88.4">1</text>
<text x="355.5" y="88.4">MILD STEEL</text>
<text x="233.5" y="96.4">8</text>
<text x="247.5" y="96.4">HANDLE KNOB</text>
<text x="291.5" y="96.4">BALL DIA 20</text>
<text x="343.5" y="96.4">2</text>
<text x="355.5" y="96.4">MILD STEEL</text>
<text x="232" y="114.5">1. ALL DIMENSIONS ARE IN MM.</text>
<text x="232" y="119.5">2. JAW OPENING (MAX. TRAVEL) = 100 MM.</text>
<text x="232" y="124.5">3. 3D MODEL IS IN THE DXF FILE.</text>
<text x="235.9" y="129.5">(LAYERS 01 TO 08, ONE PER ITEM)</text>
<text x="232" y="134.5">4. SEE SHEET 3 FOR EXPLODED VIEW.</text>
</g>
<text font-size="2.4" fill="#9a7400" x="340.9" y="263.5">AUTOCAD MAJOR PROJECT 2 - GLOWLOGICS SOLUTIONS</text>
</svg>
